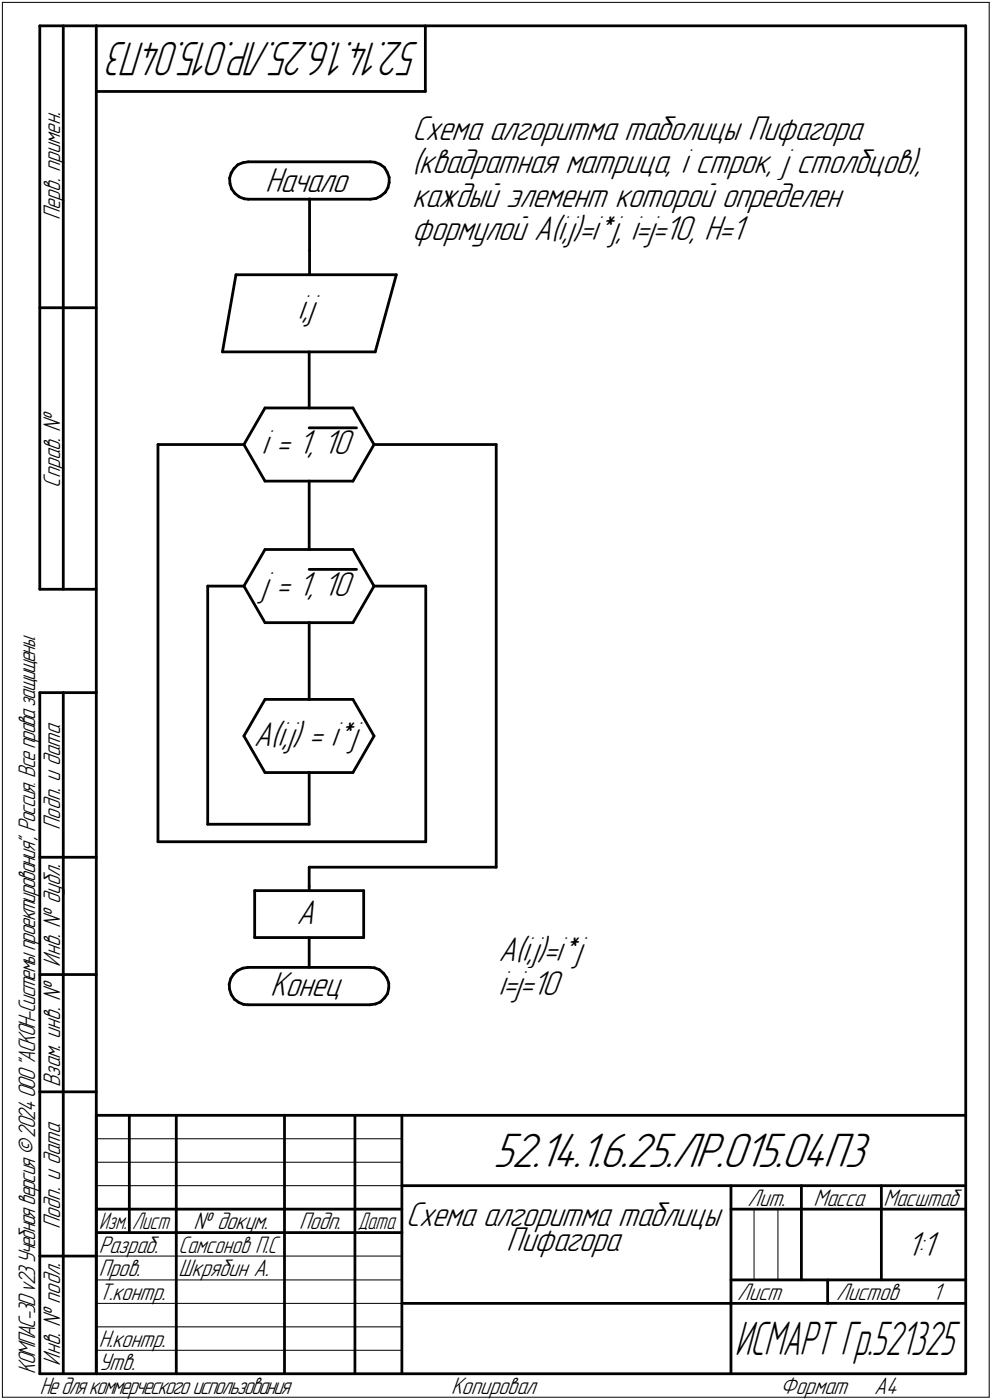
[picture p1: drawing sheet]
<svg xmlns="http://www.w3.org/2000/svg" width="211mm" height="298mm" viewBox="0 0 211 298" stroke-linecap="round" stroke-linejoin="round" font-family="sans-serif">
<g fill="none" stroke="#000" stroke-width=".59">
<path d="M8.5 5.5v120zM8.5 5.5h12zM13.5 5.5v120zM20.5 5.5v287zM20.5 5.5h185zM20.5 19.5h70zM90.5 5.5v14zM205.5 5.5v287zM48.9 37.9v1.2zM48.9 39.1l.4 1.1zM49.2 36.8l-.3 1.1zM49.8 35.9l-.6 .9z"/>
<path d="M50.6 35.1l1.1-.5zM50.6 35.1l-.8 .8zM51.7 34.6l1.1-.1zM52.8 34.5h26zM78.8 34.5h1zM79.8 34.5l1.1 .5zM80.9 35l.9 .6zM81.8 35.6l.6 1.1zM82.4 36.7l.4 1.1zM82.5 40l-.5 1zM82.8 38.9l-.3 1.1zM82.8 37.8v1.1z"/>
<path d="M49.3 40.2l.7 .9zM50 41.1l.9 .8zM50.2 58.5h34.1zM50.2 58.5l-2.9 16.4zM50.9 41.9l1.1 .4zM52 42.3l.8 .1zM52.8 42.4h26zM65.9 42.3v11zM65.9 53.3v5.2zM78.8 42.4l1.2-.2zM80 42.2l1-.5zM81 41.7l1-.7z"/>
<path d="M84.3 58.5l-4.5 16.4zM8.5 65.5h12zM47.3 74.9h32.5zM65.8 74.9v12zM33.6 94.7v84.5zM33.6 94.7h18.3zM51.9 94.7l4.5 7.7zM56.4 86.9h9.4zM56.4 86.9l-4.5 7.8zM65.8 86.9h9.3zM65.8 91.1h10.1zM75.1 86.9l4.5 7.8z"/>
<path d="M79.6 94.7l-4.5 7.7zM79.6 94.7h26zM105.6 94.7v90zM56.4 102.4h9.4zM56.4 117h9.4zM56.4 117l-4.5 7.8zM65.8 102.4h9.3zM65.8 117h9.3zM65.8 102.4v14.6zM75.1 117l4.5 7.8zM8.5 125.5h12zM44.2 124.8v50.7z"/>
<path d="M44.2 124.8h7.7zM51.9 124.8l4.5 7.8zM56.4 132.6h9.4zM65.8 132.6h9.3zM65.8 121.2h10.1zM65.8 132.6v16.3zM79.6 124.8l-4.5 7.8zM79.6 124.8h11zM90.6 124.8v54.4zM8.5 147.5v145zM8.5 147.5h12zM13.5 147.5v145z"/>
<path d="M51.9 156.7l4.5 7.8zM56.4 148.9h9.4zM56.4 148.9l-4.5 7.8zM65.8 148.9h9.3zM75.1 148.9l4.5 7.8zM79.6 156.7l-4.5 7.8zM33.6 179.2h57zM44.2 175.5h21.6zM56.4 164.5h9.4zM65.8 164.5h9.3zM65.8 164.5v11zM8.5 182.5h12z"/>
<path d="M54.2 189.7h23.2zM54.2 199.6h23.2zM54.2 189.7v9.9zM65.8 184.7h39.8zM65.8 184.7v4zM65.8 188.7v1zM65.8 199.6v6.4zM77.4 189.7v9.9zM8.5 207.5h12zM48.8 209.5l.1 1.2zM48.9 210.7l.3 1.1zM49.1 208.4l-.3 1.1z"/>
<path d="M49.2 211.8l.7 1zM49.7 207.4l.8-.7zM49.7 207.4l-.6 1zM49.9 212.8l.9 .6zM50.5 206.7l1.1-.5zM50.8 213.4l1 .5zM51.6 206.2l1.1-.2zM51.8 213.9l.9 .1zM52.7 214h26zM52.7 206h26zM78.7 214l1.2-.2zM78.7 206l1 .1z"/>
<path d="M79.7 206.1l1.1 .4zM79.9 213.8l1-.4zM80.8 206.5l.8 .8zM81.6 207.3l.7 .9zM81.8 212.5l-.9 .9zM82.3 208.2l.4 1.1zM82.5 211.6l-.7 .9zM82.7 210.4l-.2 1.2zM82.7 209.3v1.1zM8.5 232.5h12zM20.5 237.5h185zM20.5 237.5v55z"/>
<path d="M27.5 237.5v25zM37.5 237.5v55zM60.5 237.5v55zM75.5 237.5v55zM85.5 237.5v55zM20.5 257.5h65zM85.5 252.5h120zM155.5 252.5v40zM155.5 257.5h15zM170.5 252.5v20zM170.5 257.5h35zM187.5 252.5v20z"/>
<path d="M8.5 267.5h12zM20.5 262.5h65zM85.5 277.5h70zM155.5 277.5h50zM155.5 272.5h50zM176.1 272.5v5zM8.5 292.5h12zM20.5 292.5h185z"/>
</g>
<g fill="#fff" stroke="#fff" stroke-width=".21">
<path d="M63.3 62.4h5zM63.3 62.5h5zM63.3 62.6h5zM63.3 62.7h5zM63.3 62.7h5zM63.3 62.8h5zM63.3 62.9h5zM63.3 63h5zM63.3 63.1h5zM63.3 63.2h5zM63.3 63.2h5zM63.3 63.3h5zM63.3 63.4h5zM63.3 63.5h5zM63.3 63.6h5zM63.3 63.7h5zM63.3 63.8h5zM63.3 63.8h5zM63.3 63.9h5zM63.3 64h5zM63.3 64.1h5zM63.3 64.2h5zM63.3 64.3h5zM63.3 64.3h5zM63.3 64.4h5zM63.3 64.5h5zM63.3 64.6h5zM63.3 64.7h5zM63.3 64.8h5zM63.3 64.9h5zM63.3 64.9h5zM63.3 65h5zM63.3 65.1h5zM63.3 65.2h5zM63.3 65.3h5zM63.3 65.4h5zM63.3 65.4h5zM63.3 65.5h5zM63.3 65.6h5zM63.3 65.7h5zM63.3 65.8h5zM63.3 65.9h5zM63.3 66h5zM63.3 66h5zM63.3 66.1h5zM63.3 66.2h5zM63.3 66.3h5zM63.3 66.4h5zM63.3 66.5h5zM63.3 66.5h5zM63.3 66.6h5zM63.3 66.7h5zM63.3 66.8h5zM63.3 66.9h5zM63.3 67h5zM63.3 67.1h5zM63.3 67.1h5zM63.3 67.2h5zM63.3 67.3h5zM63.3 67.4h5zM63.3 67.5h5zM63.3 67.6h5zM63.3 67.6h5zM63.3 67.7h5zM63.3 67.8h5zM63.3 67.9h5zM63.3 68h5zM63.3 68.1h5zM63.3 68.2h5zM63.3 68.2h5zM63.3 68.3h5zM63.3 68.4h5zM63.3 68.5h5zM63.3 68.6h5zM63.3 68.7h5zM63.3 68.7h5zM63.3 68.8h5zM63.3 68.9h5zM63.3 69h5zM63.3 69.1h5zM63.3 69.2h5zM63.3 69.3h5zM63.3 69.3h5zM63.3 69.4h5z"/>
<path d="M106.1 199.1h19.2zM106.1 199.1h19.2zM106.1 199.2h19.2zM106.1 199.3h19.2zM106.1 199.4h19.2zM106.1 199.5h19.2zM106.1 199.6h19.2zM106.1 199.6h19.2zM106.1 199.7h19.2zM106.1 199.8h19.2zM106.1 199.9h19.2zM106.1 200h19.2zM106.1 200.1h19.2zM106.1 200.2h19.2zM106.1 200.2h19.2zM106.1 200.3h19.2zM106.1 200.4h19.2zM106.1 200.5h19.2zM106.1 200.6h19.2zM106.1 200.7h19.2zM106.1 200.7h19.2zM106.1 200.8h19.2zM106.1 200.9h19.2zM106.1 201h19.2zM106.1 201.1h19.2zM106.1 201.2h19.2zM106.1 201.3h19.2zM106.1 201.3h19.2zM106.1 201.4h19.2zM106.1 201.5h19.2zM106.1 201.6h19.2zM106.1 201.7h19.2zM106.1 201.8h19.2zM106.1 201.8h19.2zM106.1 201.9h19.2zM106.1 202h19.2zM106.1 202.1h19.2zM106.1 202.2h19.2zM106.1 202.3h19.2zM106.1 202.4h19.2zM106.1 202.4h19.2zM106.1 202.5h19.2zM106.1 202.6h19.2zM106.1 202.7h19.2zM106.1 202.8h19.2zM106.1 202.9h19.2zM106.1 202.9h19.2zM106.1 203h19.2zM106.1 203.1h19.2zM106.1 203.2h19.2zM106.1 203.3h19.2zM106.1 203.4h19.2zM106.1 203.5h19.2zM106.1 203.5h19.2zM106.1 203.6h19.2zM106.1 203.7h19.2zM106.1 203.8h19.2zM106.1 203.9h19.2zM106.1 204h19.2zM106.1 204h19.2zM106.1 204.1h19.2zM106.1 204.2h19.2zM106.1 204.3h19.2zM106.1 204.4h19.2zM106.1 204.5h19.2zM106.1 204.6h19.2zM106.1 204.6h19.2zM106.1 204.7h19.2zM106.1 204.8h19.2zM106.1 204.9h19.2zM106.1 205h19.2zM106.1 205.1h19.2zM106.1 205.1h19.2zM106.1 205.2h19.2zM106.1 205.3h19.2zM106.1 205.4h19.2zM106.1 205.5h19.2zM106.1 205.6h19.2zM106.1 205.7h19.2zM106.1 205.7h19.2zM106.1 205.8h19.2zM106.1 205.9h19.2zM106.1 206h19.2zM106.1 206.1h19.2zM106.1 206.2h19.2z"/>
<path d="M106.1 206.2h14.2zM106.1 206.3h14.2zM106.1 206.4h14.2zM106.1 206.5h14.2zM106.1 206.6h14.2zM106.1 206.7h14.2zM106.1 206.8h14.2zM106.1 206.8h14.2zM106.1 206.9h14.2zM106.1 207h14.2zM106.1 207.1h14.2zM106.1 207.2h14.2zM106.1 207.3h14.2zM106.1 207.3h14.2zM106.1 207.4h14.2zM106.1 207.5h14.2zM106.1 207.6h14.2zM106.1 207.7h14.2zM106.1 207.8h14.2zM106.1 207.9h14.2zM106.1 207.9h14.2zM106.1 208h14.2zM106.1 208.1h14.2zM106.1 208.2h14.2zM106.1 208.3h14.2zM106.1 208.4h14.2zM106.1 208.4h14.2zM106.1 208.5h14.2zM106.1 208.6h14.2zM106.1 208.7h14.2zM106.1 208.8h14.2zM106.1 208.9h14.2zM106.1 209h14.2zM106.1 209h14.2zM106.1 209.1h14.2zM106.1 209.2h14.2zM106.1 209.3h14.2zM106.1 209.4h14.2zM106.1 209.5h14.2zM106.1 209.5h14.2zM106.1 209.6h14.2zM106.1 209.7h14.2zM106.1 209.8h14.2zM106.1 209.9h14.2zM106.1 210h14.2zM106.1 210.1h14.2zM106.1 210.1h14.2zM106.1 210.2h14.2zM106.1 210.3h14.2zM106.1 210.4h14.2zM106.1 210.5h14.2zM106.1 210.6h14.2zM106.1 210.7h14.2zM106.1 210.7h14.2zM106.1 210.8h14.2zM106.1 210.9h14.2zM106.1 211h14.2zM106.1 211.1h14.2zM106.1 211.2h14.2zM106.1 211.2h14.2zM106.1 211.3h14.2zM106.1 211.4h14.2zM106.1 211.5h14.2zM106.1 211.6h14.2zM106.1 211.7h14.2zM106.1 211.8h14.2zM106.1 211.8h14.2zM106.1 211.9h14.2zM106.1 212h14.2zM106.1 212.1h14.2zM106.1 212.2h14.2zM106.1 212.3h14.2zM106.1 212.3h14.2zM106.1 212.4h14.2zM106.1 212.5h14.2zM106.1 212.6h14.2zM106.1 212.7h14.2zM106.1 212.8h14.2zM106.1 212.9h14.2zM106.1 212.9h14.2zM106.1 213h14.2zM106.1 213.1h14.2zM106.1 213.2h14.2zM106.1 213.3h14.2z"/>
<path d="M87.7 24.1h97zM87.7 24.2h97zM87.7 24.3h97zM87.7 24.4h97zM87.7 24.5h97zM87.7 24.6h97zM87.7 24.6h97zM87.7 24.7h97zM87.7 24.8h97zM87.7 24.9h97zM87.7 25h97zM87.7 25.1h97zM87.7 25.1h97zM87.7 25.2h97zM87.7 25.3h97zM87.7 25.4h97zM87.7 25.5h97zM87.7 25.6h97zM87.7 25.7h97zM87.7 25.7h97zM87.7 25.8h97zM87.7 25.9h97zM87.7 26h97zM87.7 26.1h97zM87.7 26.2h97zM87.7 26.2h97zM87.7 26.3h97zM87.7 26.4h97zM87.7 26.5h97zM87.7 26.6h97zM87.7 26.7h97zM87.7 26.8h97zM87.7 26.8h97zM87.7 26.9h97zM87.7 27h97zM87.7 27.1h97zM87.7 27.2h97zM87.7 27.3h97zM87.7 27.3h97zM87.7 27.4h97zM87.7 27.5h97zM87.7 27.6h97zM87.7 27.7h97zM87.7 27.8h97zM87.7 27.9h97zM87.7 27.9h97zM87.7 28h97zM87.7 28.1h97zM87.7 28.2h97zM87.7 28.3h97zM87.7 28.4h97zM87.7 28.4h97zM87.7 28.5h97zM87.7 28.6h97zM87.7 28.7h97zM87.7 28.8h97zM87.7 28.9h97zM87.7 29h97zM87.7 29h97zM87.7 29.1h97zM87.7 29.2h97zM87.7 29.3h97zM87.7 29.4h97zM87.7 29.5h97zM87.7 29.5h97zM87.7 29.6h97zM87.7 29.7h97zM87.7 29.8h97zM87.7 29.9h97zM87.7 30h97zM87.7 30.1h97zM87.7 30.1h97zM87.7 30.2h97zM87.7 30.3h97zM87.7 30.4h97zM87.7 30.5h97zM87.7 30.6h97zM87.7 30.6h97zM87.7 30.7h97zM87.7 30.8h97zM87.7 30.9h97zM87.7 31h97zM87.7 31.1h97zM87.7 31.2h97zM87.7 31.2h97z"/>
<path d="M87.7 31.3h108zM87.7 31.4h108zM87.7 31.5h108zM87.7 31.6h108zM87.7 31.7h108zM87.7 31.7h108zM87.7 31.8h108zM87.7 31.9h108zM87.7 32h108zM87.7 32.1h108zM87.7 32.2h108zM87.7 32.3h108zM87.7 32.3h108zM87.7 32.4h108zM87.7 32.5h108zM87.7 32.6h108zM87.7 32.7h108zM87.7 32.8h108zM87.7 32.9h108zM87.7 32.9h108zM87.7 33h108zM87.7 33.1h108zM87.7 33.2h108zM87.7 33.3h108zM87.7 33.4h108zM87.7 33.4h108zM87.7 33.5h108zM87.7 33.6h108zM87.7 33.7h108zM87.7 33.8h108zM87.7 33.9h108zM87.7 34h108zM87.7 34h108zM87.7 34.1h108zM87.7 34.2h108zM87.7 34.3h108zM87.7 34.4h108zM87.7 34.5h108zM87.7 34.5h108zM87.7 34.6h108zM87.7 34.7h108zM87.7 34.8h108zM87.7 34.9h108zM87.7 35h108zM87.7 35.1h108zM87.7 35.1h108zM87.7 35.2h108zM87.7 35.3h108zM87.7 35.4h108zM87.7 35.5h108zM87.7 35.6h108zM87.7 35.6h108zM87.7 35.7h108zM87.7 35.8h108zM87.7 35.9h108zM87.7 36h108zM87.7 36.1h108zM87.7 36.2h108zM87.7 36.2h108zM87.7 36.3h108zM87.7 36.4h108zM87.7 36.5h108zM87.7 36.6h108zM87.7 36.7h108zM87.7 36.7h108zM87.7 36.8h108zM87.7 36.9h108zM87.7 37h108zM87.7 37.1h108zM87.7 37.2h108zM87.7 37.3h108zM87.7 37.3h108zM87.7 37.4h108zM87.7 37.5h108zM87.7 37.6h108zM87.7 37.7h108zM87.7 37.8h108zM87.7 37.8h108zM87.7 37.9h108zM87.7 38h108zM87.7 38.1h108zM87.7 38.2h108zM87.7 38.3h108zM87.7 38.4h108z"/>
<path d="M87.7 38.4h94.8zM87.7 38.5h94.8zM87.7 38.6h94.8zM87.7 38.7h94.8zM87.7 38.8h94.8zM87.7 38.9h94.8zM87.7 38.9h94.8zM87.7 39h94.8zM87.7 39.1h94.8zM87.7 39.2h94.8zM87.7 39.3h94.8zM87.7 39.4h94.8zM87.7 39.5h94.8zM87.7 39.5h94.8zM87.7 39.6h94.8zM87.7 39.7h94.8zM87.7 39.8h94.8zM87.7 39.9h94.8zM87.7 40h94.8zM87.7 40h94.8zM87.7 40.1h94.8zM87.7 40.2h94.8zM87.7 40.3h94.8zM87.7 40.4h94.8zM87.7 40.5h94.8zM87.7 40.6h94.8zM87.7 40.6h94.8zM87.7 40.7h94.8zM87.7 40.8h94.8zM87.7 40.9h94.8zM87.7 41h94.8zM87.7 41.1h94.8zM87.7 41.1h94.8zM87.7 41.2h94.8zM87.7 41.3h94.8zM87.7 41.4h94.8zM87.7 41.5h94.8zM87.7 41.6h94.8zM87.7 41.7h94.8zM87.7 41.7h94.8zM87.7 41.8h94.8zM87.7 41.9h94.8zM87.7 42h94.8zM87.7 42.1h94.8zM87.7 42.2h94.8zM87.7 42.2h94.8zM87.7 42.3h94.8zM87.7 42.4h94.8zM87.7 42.5h94.8zM87.7 42.6h94.8zM87.7 42.7h94.8zM87.7 42.8h94.8zM87.7 42.8h94.8zM87.7 42.9h94.8zM87.7 43h94.8zM87.7 43.1h94.8zM87.7 43.2h94.8zM87.7 43.3h94.8zM87.7 43.3h94.8zM87.7 43.4h94.8zM87.7 43.5h94.8zM87.7 43.6h94.8zM87.7 43.7h94.8zM87.7 43.8h94.8zM87.7 43.9h94.8zM87.7 43.9h94.8zM87.7 44h94.8zM87.7 44.1h94.8zM87.7 44.2h94.8zM87.7 44.3h94.8zM87.7 44.4h94.8zM87.7 44.4h94.8zM87.7 44.5h94.8zM87.7 44.6h94.8zM87.7 44.7h94.8zM87.7 44.8h94.8zM87.7 44.9h94.8zM87.7 45h94.8zM87.7 45h94.8zM87.7 45.1h94.8zM87.7 45.2h94.8zM87.7 45.3h94.8zM87.7 45.4h94.8zM87.7 45.5h94.8z"/>
<path d="M87.7 45.6h71.8zM87.7 45.6h71.8zM87.7 45.7h71.8zM87.7 45.8h71.8zM87.7 45.9h71.8zM87.7 46h71.8zM87.7 46.1h71.8zM87.7 46.1h71.8zM87.7 46.2h71.8zM87.7 46.3h71.8zM87.7 46.4h71.8zM87.7 46.5h71.8zM87.7 46.6h71.8zM87.7 46.7h71.8zM87.7 46.7h71.8zM87.7 46.8h71.8zM87.7 46.9h71.8zM87.7 47h71.8zM87.7 47.1h71.8zM87.7 47.2h71.8zM87.7 47.2h71.8zM87.7 47.3h71.8zM87.7 47.4h71.8zM87.7 47.5h71.8zM87.7 47.6h71.8zM87.7 47.7h71.8zM87.7 47.8h71.8zM87.7 47.8h71.8zM87.7 47.9h71.8zM87.7 48h71.8zM87.7 48.1h71.8zM87.7 48.2h71.8zM87.7 48.3h71.8zM87.7 48.3h71.8zM87.7 48.4h71.8zM87.7 48.5h71.8zM87.7 48.6h71.8zM87.7 48.7h71.8zM87.7 48.8h71.8zM87.7 48.9h71.8zM87.7 48.9h71.8zM87.7 49h71.8zM87.7 49.1h71.8zM87.7 49.2h71.8zM87.7 49.3h71.8zM87.7 49.4h71.8zM87.7 49.4h71.8zM87.7 49.5h71.8zM87.7 49.6h71.8zM87.7 49.7h71.8zM87.7 49.8h71.8zM87.7 49.9h71.8zM87.7 50h71.8zM87.7 50h71.8zM87.7 50.1h71.8zM87.7 50.2h71.8zM87.7 50.3h71.8zM87.7 50.4h71.8zM87.7 50.5h71.8zM87.7 50.5h71.8zM87.7 50.6h71.8zM87.7 50.7h71.8zM87.7 50.8h71.8zM87.7 50.9h71.8zM87.7 51h71.8zM87.7 51.1h71.8zM87.7 51.1h71.8zM87.7 51.2h71.8zM87.7 51.3h71.8zM87.7 51.4h71.8zM87.7 51.5h71.8zM87.7 51.6h71.8zM87.7 51.6h71.8zM87.7 51.7h71.8zM87.7 51.8h71.8zM87.7 51.9h71.8zM87.7 52h71.8zM87.7 52.1h71.8zM87.7 52.2h71.8zM87.7 52.2h71.8zM87.7 52.3h71.8zM87.7 52.4h71.8zM87.7 52.5h71.8zM87.7 52.6h71.8z"/>
</g>
<g fill="none" stroke="#000" stroke-width=".21">
<path d="M.5 .5v297zM.5 .5h210zM210.5 .5v297zM20.5 247.5h65zM20.5 252.5h65zM20.5 242.5h65zM160.4 257.5v15zM165.5 257.5v15zM20.5 267.5h65zM20.5 272.5h65zM20.5 277.5h65zM.5 297.5h210z"/>
<path d="M20.5 282.5h65zM20.5 287.5h65z"/>
</g>
<text font-size="10.9" x="105" y="248.5">52.14.1.6.25.ЛР.015.04П3</text>
<text font-size="10.8" x="89.3" y="9" transform="rotate(-180 89.3 9)">52.14.1.6.25.ЛР.015.04П3</text>
<text font-size="10.6" x="156.4" y="288.5">ИСМАРТ Гр.521325</text>
<g font-size="7.8">
<text x="87.7" y="29.8">Схема алгоритма таболицы Пифагора</text>
<text x="56.4" y="40.8">Начало</text>
<text x="87.7" y="36.9">(квадратная матрица, i строк, j столбцов),</text>
<text x="87.7" y="44">каждый элемент которой определен</text>
<text x="87.7" y="51.2">формулой A(i,j)=i*j, i=j=10, H=1</text>
<text x="63.4" y="68">i,j</text>
<text x="55.7" y="96.7">i = 1, 10</text>
<text x="55.7" y="126.9">j = 1, 10</text>
<text x="54" y="158.8">A(i,j) = i*j</text>
<text x="63.1" y="196.7">A</text>
<text x="106.1" y="204.7">A(i,j)=i*j</text>
<text x="57.5" y="212">Конец</text>
<text x="106.1" y="211.8">i=j=10</text>
<text x="86.3" y="261.1">Схема алгоритма таблицы</text>
<text x="107.7" y="266.4">Пифагора</text>
<text x="192.9" y="267.5">1:1</text>
</g>
<g font-size="5.4">
<text x="12.8" y="46.9" transform="rotate(-90 12.8 46.9)">Перв. примен.</text>
<text x="12.8" y="103.8" transform="rotate(-90 12.8 103.8)">Справ. №</text>
<text x="12.8" y="176.7" transform="rotate(-90 12.8 176.7)">Подп. и дата</text>
<text x="12.8" y="205.8" transform="rotate(-90 12.8 205.8)">Инв. № дубл.</text>
<text x="12.8" y="231.6" transform="rotate(-90 12.8 231.6)">Взам. инв. №</text>
<text x="159.1" y="256.8">Лит.</text>
<text x="173.1" y="256.8">Масса</text>
<text x="188" y="256.8">Масштаб</text>
<text x="12.8" y="261.7" transform="rotate(-90 12.8 261.7)">Подп. и дата</text>
<text x="41.2" y="261.8">№ докум.</text>
<text x="63.6" y="261.8">Подп.</text>
<text x="21" y="266.8">Разраб.</text>
<text x="38" y="266.8">Самсонов П.С</text>
<text x="21" y="271.8">Пров.</text>
<text x="38" y="271.8">Шкрябин А.</text>
<text x="21" y="276.8">Т.контр.</text>
<text x="156.9" y="276.8">Лист</text>
<text x="177.9" y="276.8">Листов</text>
<text x="198.4" y="276.8">1</text>
<text x="21" y="286.8">Н.контр.</text>
<text x="7.5" y="292.5" transform="rotate(-90 7.5 292.5)">КОМПАС-3Dv23Учебнаяверсия©2024ООО&quot;АСКОН-Системыпроектирования&quot;, Россия. Всеправазащищены.</text>
<text x="12.8" y="290.8" transform="rotate(-90 12.8 290.8)">Инв. № подл.</text>
<text x="21" y="291.8">Утв.</text>
<text x="8.5" y="296.7">Недлякоммерческогоиспользования</text>
<text x="96" y="296.8">Копировал</text>
<text x="166" y="296.8">Формат</text>
<text x="186" y="296.8">A4</text>
</g>
<g font-size="5.3">
<text x="21.1" y="261.8">Изм.</text>
<text x="28.1" y="261.8">Лист</text>
<text x="76.1" y="261.8">Дата</text>
</g>
</svg>
